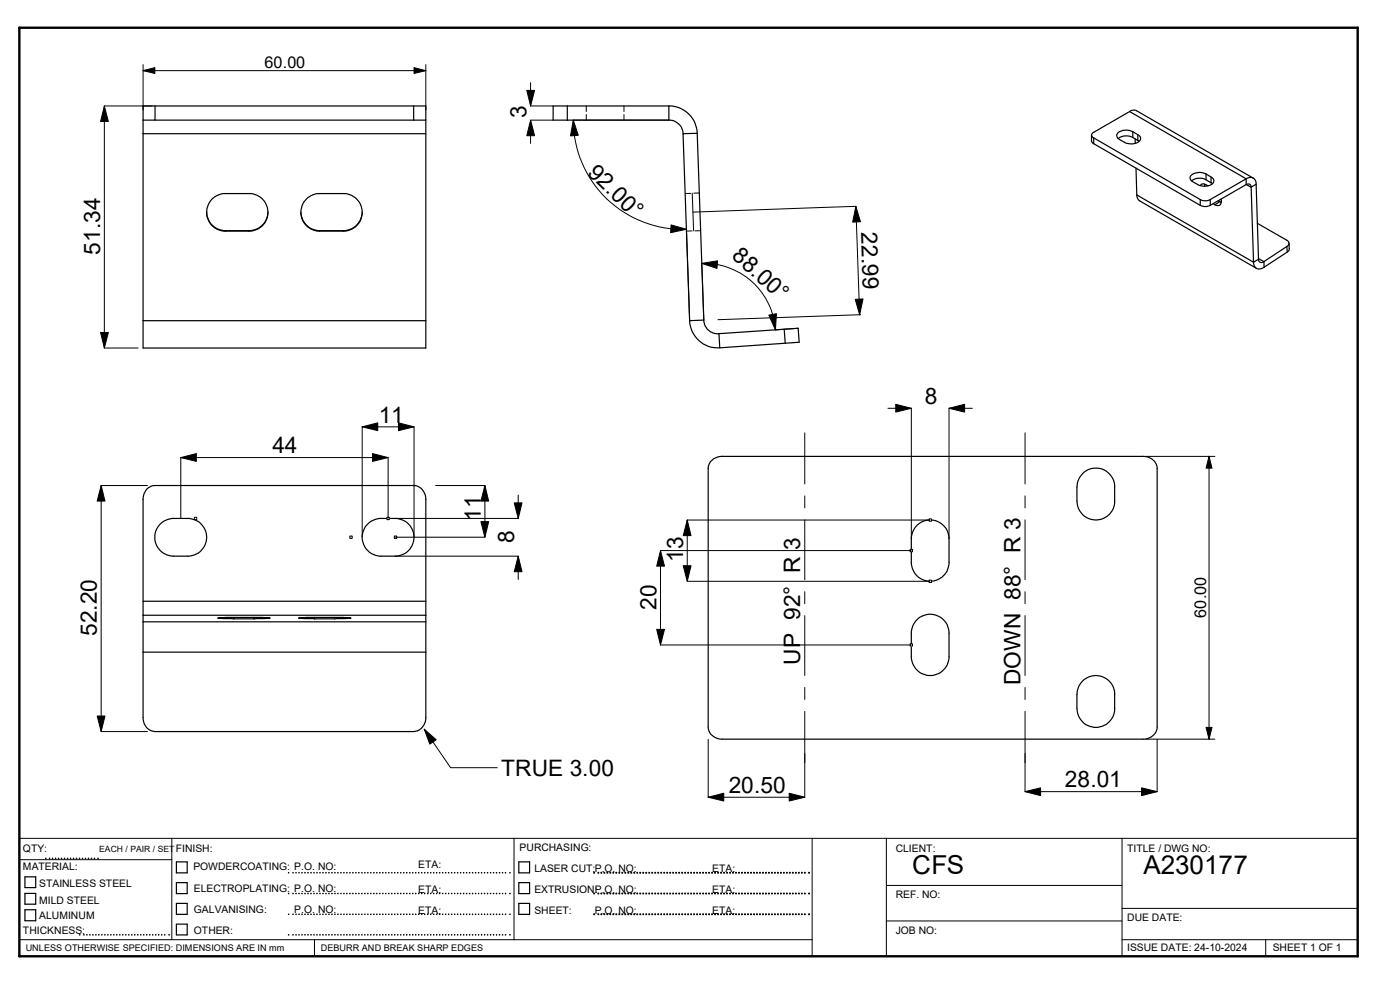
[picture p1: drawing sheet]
<svg xmlns="http://www.w3.org/2000/svg" width="297mm" height="210mm" viewBox="0 0 297 210" stroke-linecap="round" stroke-linejoin="round" font-family="sans-serif">
<g fill="none" stroke="#000" stroke-width=".25">
<path d="M30.4 28.4h59.9M32.9 22.5v3h-2.5M32.9 25.5h54.9M87.8 25.5h2.5v-3h-59.9v51.3h59.9v-5.8M87.8 22.5v3M90.3 25.5v42.5h-59.9M120.4 22.5v3M141.9 22.5a6 6 0 0 1 6 5.8M141.9 22.5h-24.6v3h24.6M141.9 22.5v3M141.9 25.5a2.97 2.97 0 0 1 3 2.9M147.9 28.3l-3 .1 1.4 39.6"/>
<path d="M147.9 28.3l1.4 39.6M231.6 28.7v1.4l.4 .4M232 30.5l22.6 13.1M232 29.3v1.2M232 29.3l22.6 13M237.2 28.1l.2-.1a3.1 3.1 0 0 1 2.9-.1l1.1 .7a.92 .92 0 0 1 .6 1 .92 .92 0 0 1-.9 .8h-.3a3 3 0 0 1-2.3-.2l-1-.6a.88 .88 0 0 1-.3-1.5zM239.6 23.7l-7.6 4.4a.61 .61 0 0 0-.4 .6 .61 .61 0 0 0 .4 .6M239.6 23.7a1.41 1.41 0 0 1 1.5-.2l24.8 14.3M239.6 23.7l24.8 14.2-7.6 4.4a2.33 2.33 0 0 1-2.2 0M240.3 29.2a2.92 2.92 0 0 0-3.1 .2M240.3 29.2l1.1 .6M240.3 27.9v1.3"/>
<path d="M240.8 29.5v.9M241 35.7l.2 5.7M241.4 29.8l.3 .2M241.4 28.6v1.2M252.6 37.3a2.98 2.98 0 0 1 3.3-.4l1 .6a.92 .92 0 0 1 .6 1.1 .92 .92 0 0 1-.9 .7l-.7 .2-1.3-.1-1.5-.8a.85 .85 0 0 1-.5-1.3zM254.6 39.4a.78 .78 0 0 1 1.3-.2l.4 .2M255.6 39.1v.4M255.9 38.1a2.92 2.92 0 0 0-3.1 .3M255.9 38.1l1 .7M255.9 36.9v1.2M256.9 38.8l.3 .1M256.9 37.5v1.3"/>
<path d="M264.4 39.2a.63 .63 0 0 1 .7-.1 .63 .63 0 0 1 .3 .6zM265.4 39.7l.5 15.9 1.1-.6M266.5 39.1l.5 15.9M266.5 39.1l-1.1 .6M266.5 39.1a1.27 1.27 0 0 0-.7-1.3 1.27 1.27 0 0 0-1.4 .1v1.3l-7.6 4.4M43.9 45a4.1 4.1 0 0 0 3.9 4M47.8 48.9h5M47.8 49h5M52.8 48.9v.1M52.8 49a4 4 0 0 0 4.1-4 4 4 0 0 0-4.1-3.9h-5a4 4 0 0 0-3.9 3.9 4 4 0 0 0 3.9 4M56.9 45a4 4 0 0 1-4.1 3.9M63.8 45a4.1 4.1 0 0 0 4 4"/>
<path d="M67.8 48.9h5.1M67.8 49h5.1M72.9 49a4 4 0 0 0 3.9-4 4 4 0 0 0-3.9-3.9h-5.1a4 4 0 0 0-4 3.9 4 4 0 0 0 4 4M72.9 48.9v.1M76.8 45a4 4 0 0 1-3.9 3.9M241.2 41.4l24.7 14.2a1.29 1.29 0 0 0 .8 1.4 1.29 1.29 0 0 0 1.5-.3M241.2 41.4a1.56 1.56 0 0 0 .6 1.2l24.8 14.3M254.6 42.3v1.3M254.6 43.6a2.33 2.33 0 0 0 2.2 0M256.8 42.3v1.3M257.4 43.2l.3 .2M258.4 42.6l.4 .2"/>
<path d="M258.5 42.6l.5 .2M258.8 42.8l.3 .1M258.8 42.8l-1.1 .6M259 42.2a.89 .89 0 0 1-.1 1.2 .89 .89 0 0 1-1.2 0M266.7 47.4l6.3 3.6a.72 .72 0 0 1 .4 .6 .72 .72 0 0 1-.4 .7l-4.9 3.2M267 55a.66 .66 0 0 0 .4 .7 .66 .66 0 0 0 .7-.2M267 54.9l1.1 .6M268.1 55.5l.1 1.2M273 52.3l.1 1.2-4.9 3.2M273.5 51.6v1.4l-.4 .5M146.3 68a6 6 0 0 0 6.4 5.8l13.9-1M149.3 67.9a2.97 2.97 0 0 0 3.2 2.9"/>
<path d="M149.3 67.9l-3 .1M152.5 70.8l.2 3M166.4 69.8l-13.9 1M166.4 69.8l2.9-.2 .2 3-2.9 .2M166.4 69.8l.2 3M150.7 98a3.4 3.4 0 0 1 2.5-1.2h89.3a2.84 2.84 0 0 1 3 2.6v54.8a2.84 2.84 0 0 1-3 2.6h-89.3a2.84 2.84 0 0 1-3-2.6v-55.1zM34 111.2a4.1 4.1 0 0 1 2.8-1.2h3a4 4 0 0 1 4.1 4 4 4 0 0 1-4.1 4h-3a4 4 0 0 1-3.7-2.5 4 4 0 0 1 .9-4.3zM77.7 111.5a4.2 4.2 0 0 1 3.1-1.5h3a4 4 0 0 1 4 4 4 4 0 0 1-4 4h-3a4 4 0 0 1-3.6-2.3 4 4 0 0 1 .5-4.2zM194.5 111.5a4 4 0 0 1 4.4-.9 4 4 0 0 1 2.4 3.7v5a4 4 0 0 1-4 4 4 4 0 0 1-4-4v-5a4.1 4.1 0 0 1 1.2-2.8zM229.7 100.5a4 4 0 0 1 4.3-.9 4 4 0 0 1 2.5 3.7v3a4 4 0 0 1-4 4 4 4 0 0 1-4-4v-3a4.1 4.1 0 0 1 1.2-2.8zM30.4 127.6v-21.6a2.7 2.7 0 0 1 2.5-3h54.9a2.77 2.77 0 0 1 2.5 3v46.2a2.84 2.84 0 0 1-2.5 3h-54.9a2.77 2.77 0 0 1-2.5-3v-21.7M30.4 131.9h59.9"/>
<path d="M30.4 130.5h59.9M30.4 138.3h59.9M49.6 131.3h4.3M49.6 131v.3M53.9 131l3.4 .1-3.4 .2M53.9 131l-7.7 .1 3.4 .2M53.9 131v.3M66.8 131h4.2M66.8 131v.3M66.8 131l-3.5 .1 3.5 .2M71 131l3.5 .1-7.7 .2M71 131v.3"/>
<path d="M90.3 127.6h-59.9v2.9M194.5 131.5a4 4 0 0 1 4.4-.9 4 4 0 0 1 2.4 3.7v5a4 4 0 0 1-4 4 4 4 0 0 1-4-4v-5a4.1 4.1 0 0 1 1.2-2.8zM229.7 144.5a4 4 0 0 1 4.3-.9 4 4 0 0 1 2.5 3.7v3a4 4 0 0 1-4 4 4 4 0 0 1-4-4v-3a4.1 4.1 0 0 1 1.2-2.8zM5.3 186h2.3v2.3h-2.3zM5.3 189.5h2.3v2.3h-2.3zM5.3 193h2.3v2.3h-2.3zM37.4 191.6h2.3v2.4h-2.3zM37.4 187.2h2.3v2.4h-2.3zM37.4 182.8h2.3v2.4h-2.3zM37.4 196h2.3v2.3h-2.3zM110.1 182.8h2.3v2.4h-2.3zM110.1 187.2h2.3v2.4h-2.3z"/>
<path d="M110.1 191.6h2.3v2.4h-2.3z"/>
</g>
<g fill="none" stroke="#000" stroke-width=".21">
<path d="M124.4 22.5v1.2M124.4 24.3v1.2M132.4 22.5v1.2M132.4 24.3v1.2M146.6 41l-1.2 .1M146.8 49h-1.2M146.9 41l.3 8M148.4 40.9l-1.2 .1M148.6 48.9l-1.2 .1M175.2 44l-28.2 1M182.5 66.8l-30.2 1M170.7 91.8v10.9"/>
<path d="M217.5 91.8v10.9M170.7 105.2v2.5M170.7 110.3v12.7M217.5 105.2v2.5M217.5 110.3v12.7M170.7 125.5v2.6M170.7 130.6v12.7M217.5 125.5v2.6M217.5 130.6v12.7M170.7 145.8v2.6M170.7 150.9v10.9M217.5 145.8v2.6"/>
<path d="M217.5 150.9v10.9M4.1 177.8h283.9M36.4 177.8v21.5M109.1 177.8v21.5M172.3 177.8v25.1M188 177.8v25.1M238 177.8v25.1M4.1 182.4h32.3M4.1 199.3h168.2M66.7 199.3v3.6M188 195.4h50M188 187.8h50"/>
<path d="M238 192.7h50M238 199.3h50M268.5 199.3v3.6"/>
</g>
<path d="M4.1 5.9h283.9v197h-283.9z" fill="none" stroke="#000" stroke-width=".51"/>
<g fill="#000" stroke="#000" stroke-width=".21">
<circle cx="9.7" cy="182.1" r=".06"/>
<circle cx="10.5" cy="182.1" r=".06"/>
<circle cx="11.2" cy="182.1" r=".06"/>
<circle cx="11.8" cy="182.1" r=".06"/>
<circle cx="12.4" cy="182.1" r=".06"/>
<circle cx="13.1" cy="182.1" r=".06"/>
<circle cx="13.7" cy="182.1" r=".06"/>
<circle cx="14.3" cy="182.1" r=".06"/>
<circle cx="15" cy="182.1" r=".06"/>
<circle cx="15.6" cy="182.1" r=".06"/>
<circle cx="16.2" cy="182.1" r=".06"/>
<circle cx="16.9" cy="182.1" r=".06"/>
<circle cx="16.9" cy="198.3" r=".06"/>
<circle cx="17.5" cy="182.1" r=".06"/>
<circle cx="17.8" cy="198.3" r=".06"/>
<circle cx="18.1" cy="182.1" r=".06"/>
<circle cx="18.4" cy="198.3" r=".06"/>
<circle cx="18.8" cy="182.1" r=".06"/>
<circle cx="19.1" cy="198.3" r=".06"/>
<circle cx="19.4" cy="182.1" r=".06"/>
<circle cx="19.7" cy="198.3" r=".06"/>
<circle cx="20" cy="182.1" r=".06"/>
<circle cx="20.3" cy="198.3" r=".06"/>
<circle cx="20.8" cy="182.1" r=".06"/>
<circle cx="21" cy="198.3" r=".06"/>
<circle cx="21.6" cy="198.3" r=".06"/>
<circle cx="22.2" cy="198.3" r=".06"/>
<circle cx="22.9" cy="198.3" r=".06"/>
<circle cx="23.5" cy="198.3" r=".06"/>
<circle cx="24.2" cy="198.3" r=".06"/>
<circle cx="24.8" cy="198.3" r=".06"/>
<circle cx="25.4" cy="198.3" r=".06"/>
<circle cx="26.1" cy="198.3" r=".06"/>
<circle cx="26.7" cy="198.3" r=".06"/>
<circle cx="27.3" cy="198.3" r=".06"/>
<circle cx="28" cy="198.3" r=".06"/>
<circle cx="28.6" cy="198.3" r=".06"/>
<circle cx="29.2" cy="198.3" r=".06"/>
<circle cx="29.9" cy="198.3" r=".06"/>
<circle cx="30.5" cy="198.3" r=".06"/>
<circle cx="31.1" cy="198.3" r=".06"/>
<circle cx="31.8" cy="198.3" r=".06"/>
<circle cx="32.4" cy="198.3" r=".06"/>
<circle cx="33" cy="198.3" r=".06"/>
<circle cx="33.7" cy="198.3" r=".06"/>
<circle cx="34.3" cy="198.3" r=".06"/>
<circle cx="34.9" cy="198.3" r=".06"/>
<circle cx="35.9" cy="198.3" r=".06"/>
<circle cx="61.2" cy="189.5" r=".06"/>
<circle cx="61.2" cy="198.3" r=".06"/>
<circle cx="61.2" cy="194" r=".06"/>
<circle cx="61.2" cy="185.1" r=".06"/>
<circle cx="62.2" cy="185.1" r=".06"/>
<circle cx="62.2" cy="198.3" r=".06"/>
<circle cx="62.2" cy="194" r=".06"/>
<circle cx="62.2" cy="189.5" r=".06"/>
<circle cx="62.8" cy="198.3" r=".06"/>
<circle cx="62.8" cy="194" r=".06"/>
<circle cx="62.8" cy="189.5" r=".06"/>
<circle cx="62.8" cy="185.1" r=".06"/>
<circle cx="63.4" cy="194" r=".06"/>
<circle cx="63.4" cy="189.5" r=".06"/>
<circle cx="63.4" cy="185.1" r=".06"/>
<circle cx="63.4" cy="198.3" r=".06"/>
<circle cx="64.1" cy="194" r=".06"/>
<circle cx="64.1" cy="185.1" r=".06"/>
<circle cx="64.1" cy="189.5" r=".06"/>
<circle cx="64.1" cy="198.3" r=".06"/>
<circle cx="64.7" cy="198.3" r=".06"/>
<circle cx="64.7" cy="194" r=".06"/>
<circle cx="64.7" cy="189.5" r=".06"/>
<circle cx="64.7" cy="185.1" r=".06"/>
<circle cx="65.3" cy="189.5" r=".06"/>
<circle cx="65.3" cy="198.3" r=".06"/>
<circle cx="65.3" cy="194" r=".06"/>
<circle cx="65.3" cy="185.1" r=".06"/>
<circle cx="66" cy="189.5" r=".06"/>
<circle cx="66" cy="198.3" r=".06"/>
<circle cx="66" cy="194" r=".06"/>
<circle cx="66" cy="185.1" r=".06"/>
<circle cx="66.6" cy="194" r=".06"/>
<circle cx="66.6" cy="185.1" r=".06"/>
<circle cx="66.6" cy="189.5" r=".06"/>
<circle cx="66.6" cy="198.3" r=".06"/>
<circle cx="67.2" cy="194" r=".06"/>
<circle cx="67.2" cy="198.3" r=".06"/>
<circle cx="67.2" cy="185.1" r=".06"/>
<circle cx="67.2" cy="189.5" r=".06"/>
<circle cx="67.9" cy="189.5" r=".06"/>
<circle cx="67.9" cy="194" r=".06"/>
<circle cx="67.9" cy="185.1" r=".06"/>
<circle cx="67.9" cy="198.3" r=".06"/>
<circle cx="68.5" cy="198.3" r=".06"/>
<circle cx="68.5" cy="194" r=".06"/>
<circle cx="68.5" cy="185.1" r=".06"/>
<circle cx="68.5" cy="189.5" r=".06"/>
<circle cx="69.2" cy="198.3" r=".06"/>
<circle cx="69.2" cy="194" r=".06"/>
<circle cx="69.2" cy="189.5" r=".06"/>
<circle cx="69.2" cy="185.1" r=".06"/>
<circle cx="69.8" cy="194" r=".06"/>
<circle cx="69.8" cy="185.1" r=".06"/>
<circle cx="69.8" cy="189.5" r=".06"/>
<circle cx="69.8" cy="198.3" r=".06"/>
<circle cx="70.4" cy="194" r=".06"/>
<circle cx="70.4" cy="189.5" r=".06"/>
<circle cx="70.4" cy="185.1" r=".06"/>
<circle cx="70.4" cy="198.3" r=".06"/>
<circle cx="71.1" cy="189.5" r=".06"/>
<circle cx="71.1" cy="194" r=".06"/>
<circle cx="71.1" cy="185.1" r=".06"/>
<circle cx="71.1" cy="198.3" r=".06"/>
<circle cx="71.7" cy="194" r=".06"/>
<circle cx="71.7" cy="185.1" r=".06"/>
<circle cx="71.7" cy="189.5" r=".06"/>
<circle cx="71.7" cy="198.3" r=".06"/>
<circle cx="72.3" cy="189.5" r=".06"/>
<circle cx="72.3" cy="198.3" r=".06"/>
<circle cx="72.3" cy="194" r=".06"/>
<circle cx="72.3" cy="185.1" r=".06"/>
<circle cx="73" cy="198.3" r=".06"/>
<circle cx="73" cy="194" r=".06"/>
<circle cx="73" cy="185.1" r=".06"/>
<circle cx="73" cy="189.5" r=".06"/>
<circle cx="73.6" cy="198.3" r=".06"/>
<circle cx="73.6" cy="189.5" r=".06"/>
<circle cx="73.6" cy="194" r=".06"/>
<circle cx="73.6" cy="185.1" r=".06"/>
<circle cx="74.2" cy="198.3" r=".06"/>
<circle cx="74.2" cy="194" r=".06"/>
<circle cx="74.2" cy="185.1" r=".06"/>
<circle cx="74.2" cy="189.5" r=".06"/>
<circle cx="74.9" cy="189.5" r=".06"/>
<circle cx="74.9" cy="198.3" r=".06"/>
<circle cx="74.9" cy="194" r=".06"/>
<circle cx="74.9" cy="185.1" r=".06"/>
<circle cx="75.5" cy="198.3" r=".06"/>
<circle cx="75.5" cy="194" r=".06"/>
<circle cx="75.5" cy="185.1" r=".06"/>
<circle cx="75.5" cy="189.5" r=".06"/>
<circle cx="76.1" cy="189.5" r=".06"/>
<circle cx="76.1" cy="194" r=".06"/>
<circle cx="76.1" cy="198.3" r=".06"/>
<circle cx="76.1" cy="185.1" r=".06"/>
<circle cx="76.8" cy="194" r=".06"/>
<circle cx="76.8" cy="198.3" r=".06"/>
<circle cx="76.8" cy="185.1" r=".06"/>
<circle cx="76.8" cy="189.5" r=".06"/>
<circle cx="77.4" cy="194" r=".06"/>
<circle cx="77.4" cy="185.1" r=".06"/>
<circle cx="77.4" cy="189.5" r=".06"/>
<circle cx="77.4" cy="198.3" r=".06"/>
<circle cx="78" cy="194" r=".06"/>
<circle cx="78" cy="198.3" r=".06"/>
<circle cx="78" cy="189.5" r=".06"/>
<circle cx="78" cy="185.1" r=".06"/>
<circle cx="78.7" cy="194" r=".06"/>
<circle cx="78.7" cy="198.3" r=".06"/>
<circle cx="78.7" cy="185.1" r=".06"/>
<circle cx="78.7" cy="189.5" r=".06"/>
<circle cx="79.3" cy="185.1" r=".06"/>
<circle cx="79.3" cy="194" r=".06"/>
<circle cx="79.3" cy="189.5" r=".06"/>
<circle cx="79.3" cy="198.3" r=".06"/>
<circle cx="79.9" cy="198.3" r=".06"/>
<circle cx="79.9" cy="194" r=".06"/>
<circle cx="79.9" cy="185.1" r=".06"/>
<circle cx="79.9" cy="189.5" r=".06"/>
<circle cx="80.6" cy="198.3" r=".06"/>
<circle cx="80.6" cy="194" r=".06"/>
<circle cx="80.6" cy="189.5" r=".06"/>
<circle cx="80.6" cy="185.1" r=".06"/>
<circle cx="81.2" cy="198.3" r=".06"/>
<circle cx="81.2" cy="194" r=".06"/>
<circle cx="81.2" cy="185.1" r=".06"/>
<circle cx="81.2" cy="189.5" r=".06"/>
<circle cx="81.9" cy="189.5" r=".06"/>
<circle cx="81.9" cy="198.3" r=".06"/>
<circle cx="81.9" cy="194" r=".06"/>
<circle cx="81.9" cy="185.1" r=".06"/>
<circle cx="82.5" cy="194" r=".06"/>
<circle cx="82.5" cy="189.5" r=".06"/>
<circle cx="82.5" cy="198.3" r=".06"/>
<circle cx="82.5" cy="185.1" r=".06"/>
<circle cx="83.1" cy="194" r=".06"/>
<circle cx="83.1" cy="185.1" r=".06"/>
<circle cx="83.1" cy="189.5" r=".06"/>
<circle cx="83.1" cy="198.3" r=".06"/>
<circle cx="83.8" cy="194" r=".06"/>
<circle cx="83.8" cy="189.5" r=".06"/>
<circle cx="83.8" cy="198.3" r=".06"/>
<circle cx="83.8" cy="185.1" r=".06"/>
<circle cx="84.4" cy="194" r=".06"/>
<circle cx="84.4" cy="189.5" r=".06"/>
<circle cx="84.4" cy="198.3" r=".06"/>
<circle cx="84.4" cy="185.1" r=".06"/>
<circle cx="85" cy="189.5" r=".06"/>
<circle cx="85" cy="198.3" r=".06"/>
<circle cx="85" cy="194" r=".06"/>
<circle cx="85" cy="185.1" r=".06"/>
<circle cx="85.7" cy="194" r=".06"/>
<circle cx="85.7" cy="198.3" r=".06"/>
<circle cx="85.7" cy="185.1" r=".06"/>
<circle cx="85.7" cy="189.5" r=".06"/>
<circle cx="86.3" cy="198.3" r=".06"/>
<circle cx="86.3" cy="194" r=".06"/>
<circle cx="86.3" cy="185.1" r=".06"/>
<circle cx="86.3" cy="189.5" r=".06"/>
<circle cx="86.9" cy="189.5" r=".06"/>
<circle cx="86.9" cy="198.3" r=".06"/>
<circle cx="86.9" cy="194" r=".06"/>
<circle cx="86.9" cy="185.1" r=".06"/>
<circle cx="87.6" cy="198.3" r=".06"/>
<circle cx="87.6" cy="194" r=".06"/>
<circle cx="87.6" cy="185.1" r=".06"/>
<circle cx="87.6" cy="189.5" r=".06"/>
<circle cx="88.2" cy="194" r=".06"/>
<circle cx="88.2" cy="185.1" r=".06"/>
<circle cx="88.2" cy="189.5" r=".06"/>
<circle cx="88.2" cy="198.3" r=".06"/>
<circle cx="88.8" cy="194" r=".06"/>
<circle cx="88.8" cy="189.5" r=".06"/>
<circle cx="88.8" cy="198.3" r=".06"/>
<circle cx="88.8" cy="185.1" r=".06"/>
<circle cx="89.5" cy="189.5" r=".06"/>
<circle cx="89.5" cy="198.3" r=".06"/>
<circle cx="89.5" cy="194" r=".06"/>
<circle cx="89.5" cy="185.1" r=".06"/>
<circle cx="90.1" cy="198.3" r=".06"/>
<circle cx="90.1" cy="194" r=".06"/>
<circle cx="90.1" cy="185.1" r=".06"/>
<circle cx="90.1" cy="189.5" r=".06"/>
<circle cx="90.7" cy="194" r=".06"/>
<circle cx="90.7" cy="198.3" r=".06"/>
<circle cx="90.7" cy="185.1" r=".06"/>
<circle cx="90.7" cy="189.5" r=".06"/>
<circle cx="91.4" cy="198.3" r=".06"/>
<circle cx="91.4" cy="194" r=".06"/>
<circle cx="91.4" cy="189.5" r=".06"/>
<circle cx="91.4" cy="185.1" r=".06"/>
<circle cx="92" cy="185.1" r=".06"/>
<circle cx="92" cy="198.3" r=".06"/>
<circle cx="92" cy="194" r=".06"/>
<circle cx="92" cy="189.5" r=".06"/>
<circle cx="92.6" cy="198.3" r=".06"/>
<circle cx="92.6" cy="194" r=".06"/>
<circle cx="92.6" cy="189.5" r=".06"/>
<circle cx="92.6" cy="185.1" r=".06"/>
<circle cx="93.3" cy="185.1" r=".06"/>
<circle cx="93.3" cy="198.3" r=".06"/>
<circle cx="93.3" cy="194" r=".06"/>
<circle cx="93.3" cy="189.5" r=".06"/>
<circle cx="93.9" cy="194" r=".06"/>
<circle cx="93.9" cy="185.1" r=".06"/>
<circle cx="93.9" cy="189.5" r=".06"/>
<circle cx="93.9" cy="198.3" r=".06"/>
<circle cx="94.6" cy="198.3" r=".06"/>
<circle cx="94.6" cy="189.5" r=".06"/>
<circle cx="94.6" cy="194" r=".06"/>
<circle cx="94.6" cy="185.1" r=".06"/>
<circle cx="95.2" cy="194" r=".06"/>
<circle cx="95.2" cy="189.5" r=".06"/>
<circle cx="95.2" cy="198.3" r=".06"/>
<circle cx="95.2" cy="185.1" r=".06"/>
<circle cx="95.8" cy="198.3" r=".06"/>
<circle cx="95.8" cy="194" r=".06"/>
<circle cx="95.8" cy="189.5" r=".06"/>
<circle cx="95.8" cy="185.1" r=".06"/>
<circle cx="96.5" cy="194" r=".06"/>
<circle cx="96.5" cy="189.5" r=".06"/>
<circle cx="96.5" cy="198.3" r=".06"/>
<circle cx="96.5" cy="185.1" r=".06"/>
<circle cx="97.1" cy="194" r=".06"/>
<circle cx="97.1" cy="198.3" r=".06"/>
<circle cx="97.1" cy="189.5" r=".06"/>
<circle cx="97.1" cy="185.1" r=".06"/>
<circle cx="97.7" cy="198.3" r=".06"/>
<circle cx="97.7" cy="194" r=".06"/>
<circle cx="97.7" cy="185.1" r=".06"/>
<circle cx="97.7" cy="189.5" r=".06"/>
<circle cx="98.4" cy="194" r=".06"/>
<circle cx="98.4" cy="198.3" r=".06"/>
<circle cx="98.4" cy="189.5" r=".06"/>
<circle cx="98.4" cy="185.1" r=".06"/>
<circle cx="99" cy="194" r=".06"/>
<circle cx="99" cy="185.1" r=".06"/>
<circle cx="99" cy="189.5" r=".06"/>
<circle cx="99" cy="198.3" r=".06"/>
<circle cx="99.6" cy="198.3" r=".06"/>
<circle cx="99.6" cy="185.1" r=".06"/>
<circle cx="99.6" cy="189.5" r=".06"/>
<circle cx="99.6" cy="194" r=".06"/>
<circle cx="100.3" cy="194" r=".06"/>
<circle cx="100.3" cy="185.1" r=".06"/>
<circle cx="100.3" cy="189.5" r=".06"/>
<circle cx="100.3" cy="198.3" r=".06"/>
<circle cx="100.9" cy="194" r=".06"/>
<circle cx="100.9" cy="185.1" r=".06"/>
<circle cx="100.9" cy="189.5" r=".06"/>
<circle cx="100.9" cy="198.3" r=".06"/>
<circle cx="101.5" cy="198.3" r=".06"/>
<circle cx="101.5" cy="194" r=".06"/>
<circle cx="101.5" cy="189.5" r=".06"/>
<circle cx="101.5" cy="185.1" r=".06"/>
<circle cx="102.2" cy="198.3" r=".06"/>
<circle cx="102.2" cy="189.5" r=".06"/>
<circle cx="102.2" cy="194" r=".06"/>
<circle cx="102.2" cy="185.1" r=".06"/>
<circle cx="102.8" cy="194" r=".06"/>
<circle cx="102.8" cy="185.1" r=".06"/>
<circle cx="102.8" cy="189.5" r=".06"/>
<circle cx="102.8" cy="198.3" r=".06"/>
<circle cx="103.4" cy="198.3" r=".06"/>
<circle cx="103.4" cy="194" r=".06"/>
<circle cx="103.4" cy="185.1" r=".06"/>
<circle cx="103.4" cy="189.5" r=".06"/>
<circle cx="104.1" cy="198.3" r=".06"/>
<circle cx="104.1" cy="194" r=".06"/>
<circle cx="104.1" cy="189.5" r=".06"/>
<circle cx="104.1" cy="185.1" r=".06"/>
<circle cx="104.7" cy="189.5" r=".06"/>
<circle cx="104.7" cy="194" r=".06"/>
<circle cx="104.7" cy="198.3" r=".06"/>
<circle cx="104.7" cy="185.1" r=".06"/>
<circle cx="105.3" cy="194" r=".06"/>
<circle cx="105.3" cy="185.1" r=".06"/>
<circle cx="105.3" cy="189.5" r=".06"/>
<circle cx="105.3" cy="198.3" r=".06"/>
<circle cx="106" cy="198.3" r=".06"/>
<circle cx="106" cy="194" r=".06"/>
<circle cx="106" cy="189.5" r=".06"/>
<circle cx="106" cy="185.1" r=".06"/>
<circle cx="106.6" cy="198.3" r=".06"/>
<circle cx="106.6" cy="185.1" r=".06"/>
<circle cx="106.6" cy="194" r=".06"/>
<circle cx="106.6" cy="189.5" r=".06"/>
<circle cx="107.3" cy="198.3" r=".06"/>
<circle cx="107.3" cy="194" r=".06"/>
<circle cx="107.3" cy="189.5" r=".06"/>
<circle cx="107.3" cy="185.1" r=".06"/>
<circle cx="108.2" cy="194" r=".06"/>
<circle cx="108.2" cy="189.5" r=".06"/>
<circle cx="108.2" cy="198.3" r=".06"/>
<circle cx="108.2" cy="185.1" r=".06"/>
<circle cx="126" cy="194" r=".11"/>
<circle cx="126" cy="185.1" r=".11"/>
<circle cx="126" cy="189.5" r=".11"/>
<circle cx="126.9" cy="194" r=".11"/>
<circle cx="126.9" cy="185.1" r=".11"/>
<circle cx="126.9" cy="189.5" r=".11"/>
<circle cx="127.6" cy="189.5" r=".11"/>
<circle cx="127.6" cy="194" r=".11"/>
<circle cx="127.6" cy="185.1" r=".11"/>
<circle cx="128.2" cy="194" r=".11"/>
<circle cx="128.2" cy="185.1" r=".11"/>
<circle cx="128.2" cy="189.5" r=".11"/>
<circle cx="128.8" cy="185.1" r=".11"/>
<circle cx="128.8" cy="189.5" r=".11"/>
<circle cx="128.8" cy="194" r=".11"/>
<circle cx="129.5" cy="185.1" r=".11"/>
<circle cx="129.5" cy="194" r=".11"/>
<circle cx="129.5" cy="189.5" r=".11"/>
<circle cx="130.1" cy="185.1" r=".11"/>
<circle cx="130.1" cy="194" r=".11"/>
<circle cx="130.1" cy="189.5" r=".11"/>
<circle cx="130.7" cy="194" r=".11"/>
<circle cx="130.7" cy="189.5" r=".11"/>
<circle cx="130.7" cy="185.1" r=".11"/>
<circle cx="131.4" cy="194" r=".11"/>
<circle cx="131.4" cy="185.1" r=".11"/>
<circle cx="131.4" cy="189.5" r=".11"/>
<circle cx="132" cy="194" r=".11"/>
<circle cx="132" cy="185.1" r=".11"/>
<circle cx="132" cy="189.5" r=".11"/>
<circle cx="132.7" cy="185.1" r=".11"/>
<circle cx="132.7" cy="189.5" r=".11"/>
<circle cx="132.7" cy="194" r=".11"/>
<circle cx="133.3" cy="185.1" r=".11"/>
<circle cx="133.3" cy="194" r=".11"/>
<circle cx="133.3" cy="189.5" r=".11"/>
<circle cx="133.9" cy="189.5" r=".11"/>
<circle cx="133.9" cy="194" r=".11"/>
<circle cx="133.9" cy="185.1" r=".11"/>
<circle cx="134.6" cy="194" r=".11"/>
<circle cx="134.6" cy="185.1" r=".11"/>
<circle cx="134.6" cy="189.5" r=".11"/>
<circle cx="135.2" cy="189.5" r=".11"/>
<circle cx="135.2" cy="194" r=".11"/>
<circle cx="135.2" cy="185.1" r=".11"/>
<circle cx="135.8" cy="189.5" r=".11"/>
<circle cx="135.8" cy="194" r=".11"/>
<circle cx="135.8" cy="185.1" r=".11"/>
<circle cx="136.5" cy="185.1" r=".11"/>
<circle cx="136.5" cy="194" r=".11"/>
<circle cx="136.5" cy="189.5" r=".11"/>
<circle cx="137.1" cy="185.1" r=".11"/>
<circle cx="137.1" cy="189.5" r=".11"/>
<circle cx="137.1" cy="194" r=".11"/>
<circle cx="137.7" cy="185.1" r=".11"/>
<circle cx="137.7" cy="189.5" r=".11"/>
<circle cx="137.7" cy="194" r=".11"/>
<circle cx="138.4" cy="194" r=".11"/>
<circle cx="138.4" cy="189.5" r=".11"/>
<circle cx="138.4" cy="185.1" r=".11"/>
<circle cx="139" cy="194" r=".11"/>
<circle cx="139" cy="185.1" r=".11"/>
<circle cx="139" cy="189.5" r=".11"/>
<circle cx="139.6" cy="194" r=".11"/>
<circle cx="139.6" cy="185.1" r=".11"/>
<circle cx="139.6" cy="189.5" r=".11"/>
<circle cx="140.3" cy="185.1" r=".11"/>
<circle cx="140.3" cy="189.5" r=".11"/>
<circle cx="140.3" cy="194" r=".11"/>
<circle cx="140.9" cy="185.1" r=".11"/>
<circle cx="140.9" cy="194" r=".11"/>
<circle cx="140.9" cy="189.5" r=".11"/>
<circle cx="141.5" cy="194" r=".11"/>
<circle cx="141.5" cy="185.1" r=".11"/>
<circle cx="141.5" cy="189.5" r=".11"/>
<circle cx="142.2" cy="185.1" r=".11"/>
<circle cx="142.2" cy="189.5" r=".11"/>
<circle cx="142.2" cy="194" r=".11"/>
<circle cx="142.8" cy="185.1" r=".11"/>
<circle cx="142.8" cy="194" r=".11"/>
<circle cx="142.8" cy="189.5" r=".11"/>
<circle cx="143.4" cy="189.5" r=".11"/>
<circle cx="143.4" cy="185.1" r=".11"/>
<circle cx="143.4" cy="194" r=".11"/>
<circle cx="144.1" cy="185.1" r=".11"/>
<circle cx="144.1" cy="189.5" r=".11"/>
<circle cx="144.1" cy="194" r=".11"/>
<circle cx="144.7" cy="185.1" r=".11"/>
<circle cx="144.7" cy="194" r=".11"/>
<circle cx="144.7" cy="189.5" r=".11"/>
<circle cx="145.4" cy="189.5" r=".11"/>
<circle cx="145.4" cy="194" r=".11"/>
<circle cx="145.4" cy="185.1" r=".11"/>
<circle cx="146" cy="194" r=".11"/>
<circle cx="146" cy="185.1" r=".11"/>
<circle cx="146" cy="189.5" r=".11"/>
<circle cx="146.6" cy="194" r=".11"/>
<circle cx="146.6" cy="185.1" r=".11"/>
<circle cx="146.6" cy="189.5" r=".11"/>
<circle cx="147.3" cy="185.1" r=".11"/>
<circle cx="147.3" cy="194" r=".11"/>
<circle cx="147.3" cy="189.5" r=".11"/>
<circle cx="147.9" cy="194" r=".11"/>
<circle cx="147.9" cy="185.1" r=".11"/>
<circle cx="147.9" cy="189.5" r=".11"/>
<circle cx="148.5" cy="185.1" r=".11"/>
<circle cx="148.5" cy="189.5" r=".11"/>
<circle cx="148.5" cy="194" r=".11"/>
<circle cx="149.2" cy="189.5" r=".11"/>
<circle cx="149.2" cy="194" r=".11"/>
<circle cx="149.2" cy="185.1" r=".11"/>
<circle cx="149.8" cy="194" r=".11"/>
<circle cx="149.8" cy="189.5" r=".11"/>
<circle cx="149.8" cy="185.1" r=".11"/>
<circle cx="150.4" cy="194" r=".11"/>
<circle cx="150.4" cy="185.1" r=".11"/>
<circle cx="150.4" cy="189.5" r=".11"/>
<circle cx="151.1" cy="194" r=".11"/>
<circle cx="151.1" cy="185.1" r=".11"/>
<circle cx="151.1" cy="189.5" r=".11"/>
<circle cx="151.7" cy="194" r=".11"/>
<circle cx="151.7" cy="185.1" r=".11"/>
<circle cx="151.7" cy="189.5" r=".11"/>
<circle cx="152.3" cy="194" r=".11"/>
<circle cx="152.3" cy="185.1" r=".11"/>
<circle cx="152.3" cy="189.5" r=".11"/>
<circle cx="153" cy="185.1" r=".11"/>
<circle cx="153" cy="189.5" r=".11"/>
<circle cx="153" cy="194" r=".11"/>
<circle cx="153.6" cy="185.1" r=".11"/>
<circle cx="153.6" cy="189.5" r=".11"/>
<circle cx="153.6" cy="194" r=".11"/>
<circle cx="154.2" cy="185.1" r=".11"/>
<circle cx="154.2" cy="194" r=".11"/>
<circle cx="154.2" cy="189.5" r=".11"/>
<circle cx="154.9" cy="185.1" r=".11"/>
<circle cx="154.9" cy="194" r=".11"/>
<circle cx="154.9" cy="189.5" r=".11"/>
<circle cx="155.5" cy="194" r=".11"/>
<circle cx="155.5" cy="185.1" r=".11"/>
<circle cx="155.5" cy="189.5" r=".11"/>
<circle cx="156.1" cy="194" r=".11"/>
<circle cx="156.1" cy="185.1" r=".11"/>
<circle cx="156.1" cy="189.5" r=".11"/>
<circle cx="156.8" cy="194" r=".11"/>
<circle cx="156.8" cy="185.1" r=".11"/>
<circle cx="156.8" cy="189.5" r=".11"/>
<circle cx="157.4" cy="194" r=".11"/>
<circle cx="157.4" cy="185.1" r=".11"/>
<circle cx="157.4" cy="189.5" r=".11"/>
<circle cx="158.1" cy="194" r=".11"/>
<circle cx="158.1" cy="189.5" r=".11"/>
<circle cx="158.1" cy="185.1" r=".11"/>
<circle cx="158.7" cy="189.5" r=".11"/>
<circle cx="158.7" cy="194" r=".11"/>
<circle cx="158.7" cy="185.1" r=".11"/>
<circle cx="159.3" cy="194" r=".11"/>
<circle cx="159.3" cy="189.5" r=".11"/>
<circle cx="159.3" cy="185.1" r=".11"/>
<circle cx="160" cy="185.1" r=".11"/>
<circle cx="160" cy="194" r=".11"/>
<circle cx="160" cy="189.5" r=".11"/>
<circle cx="160.6" cy="194" r=".11"/>
<circle cx="160.6" cy="189.5" r=".11"/>
<circle cx="160.6" cy="185.1" r=".11"/>
<circle cx="161.2" cy="194" r=".11"/>
<circle cx="161.2" cy="189.5" r=".11"/>
<circle cx="161.2" cy="185.1" r=".11"/>
<circle cx="161.9" cy="185.1" r=".11"/>
<circle cx="161.9" cy="194" r=".11"/>
<circle cx="161.9" cy="189.5" r=".11"/>
<circle cx="162.5" cy="189.5" r=".11"/>
<circle cx="162.5" cy="185.1" r=".11"/>
<circle cx="162.5" cy="194" r=".11"/>
<circle cx="163.1" cy="185.1" r=".11"/>
<circle cx="163.1" cy="194" r=".11"/>
<circle cx="163.1" cy="189.5" r=".11"/>
<circle cx="163.8" cy="194" r=".11"/>
<circle cx="163.8" cy="185.1" r=".11"/>
<circle cx="163.8" cy="189.5" r=".11"/>
<circle cx="164.4" cy="194" r=".11"/>
<circle cx="164.4" cy="185.1" r=".11"/>
<circle cx="164.4" cy="189.5" r=".11"/>
<circle cx="165" cy="194" r=".11"/>
<circle cx="165" cy="185.1" r=".11"/>
<circle cx="165" cy="189.5" r=".11"/>
<circle cx="165.7" cy="194" r=".11"/>
<circle cx="165.7" cy="189.5" r=".11"/>
<circle cx="165.7" cy="185.1" r=".11"/>
<circle cx="166.3" cy="185.1" r=".11"/>
<circle cx="166.3" cy="194" r=".11"/>
<circle cx="166.3" cy="189.5" r=".11"/>
<circle cx="166.9" cy="189.5" r=".11"/>
<circle cx="166.9" cy="194" r=".11"/>
<circle cx="166.9" cy="185.1" r=".11"/>
<circle cx="167.6" cy="189.5" r=".11"/>
<circle cx="167.6" cy="194" r=".11"/>
<circle cx="167.6" cy="185.1" r=".11"/>
<circle cx="168.2" cy="194" r=".11"/>
<circle cx="168.2" cy="185.1" r=".11"/>
<circle cx="168.2" cy="189.5" r=".11"/>
<circle cx="168.8" cy="194" r=".11"/>
<circle cx="168.8" cy="189.5" r=".11"/>
<circle cx="168.8" cy="185.1" r=".11"/>
<circle cx="169.5" cy="189.5" r=".11"/>
<circle cx="169.5" cy="185.1" r=".11"/>
<circle cx="169.5" cy="194" r=".11"/>
<circle cx="170.1" cy="189.5" r=".11"/>
<circle cx="170.1" cy="194" r=".11"/>
<circle cx="170.1" cy="185.1" r=".11"/>
<circle cx="170.8" cy="189.5" r=".11"/>
<circle cx="170.8" cy="185.1" r=".11"/>
<circle cx="170.8" cy="194" r=".11"/>
<circle cx="171.6" cy="194" r=".11"/>
<circle cx="171.6" cy="185.1" r=".11"/>
<circle cx="171.6" cy="189.5" r=".11"/>
</g>
<path d="M83.7 113.7h.5v.5h-.5z" fill="#fff"/>
<path d="M83.7 113.7h.5v.5h-.5z" fill="none" stroke="#000" stroke-width=".21"/>
<path d="M41.3 109.8h.4v.4h-.4z" fill="#fff"/>
<path d="M41.2 109.7h.5v.5h-.5z" fill="none" stroke="#000" stroke-width=".21"/>
<path d="M74.3 113.7h.4v.5h-.4z" fill="#fff"/>
<path d="M74.2 113.7h.5v.5h-.5z" fill="none" stroke="#000" stroke-width=".21"/>
<path d="M193.1 136.6h.5v.5h-.5z" fill="#fff"/>
<path d="M193.1 136.6h.5v.5h-.5z" fill="none" stroke="#000" stroke-width=".21"/>
<path d="M193.1 116.6h.5v.5h-.5z" fill="#fff"/>
<path d="M193.1 116.5h.5v.6h-.5z" fill="none" stroke="#000" stroke-width=".21"/>
<path d="M197.1 123.1h.5v.5h-.5z" fill="#fff"/>
<path d="M197.1 123.1h.5v.5h-.5z" fill="none" stroke="#000" stroke-width=".21"/>
<path d="M197.1 110.1h.5v.5h-.5z" fill="#fff"/>
<path d="M197.1 110.1h.5v.5h-.5z" fill="none" stroke="#000" stroke-width=".21"/>
<path d="M82.1 109.8h.5v.4h-.5z" fill="#fff"/>
<g fill="none" stroke="#000" stroke-width=".21">
<path d="M30.4 13.7v9.6M30.4 15h59.9M90.3 13.7v9.6M112.6 17.5v5h4.7M32.3 22.5h-10.2v51.3h7.2M117.3 25.5h-4.7v4.9M141.9 25.5h-20.3a23.1 23.1 0 0 0 24 23.1l.7 19.3M175.3 44l6.3-.2 .8 23h.1M149.3 67.9l-.4-12a15.1 15.1 0 0 1 15.6 14.1l4.8-.4M188.4 86.6h4.9v27.7M206.3 86.6h-5v27.7M243.1 96.8h14.6"/>
<path d="M256.5 96.8v60M31.3 103h-9.8v52.2h9.8M38.4 109.9v-12.8h43.9v12.8M76.8 113.9v-23.3h11v23.3M82.1 109.7h.5v.5h-.5zM83.9 118h26v4.9M92.4 103h10.5v11h-19M109.9 105v5h-26M193.3 116.8h-53.2v20h53.2M197.3 110.3h-51.5v13h51.5M90 154.7l5.6 8.2h9.9M150.2 156.8v12.3h20.5v-9.2"/>
<path d="M243.1 156.8h14.6M245.5 156.8v11.1h-28v-8"/>
</g>
<g fill="#000" stroke="#000" stroke-width=".21">
<path d="M30.4 15l2.5-.6v1.2zM87.8 14.4l2.5 .6-2.5 .6zM22.1 22.5l.9 3.3h-1.7zM112.6 25.5l.8 3.3h-1.6zM111.8 19.2h1.6l-.8 3.3zM121.6 25.5l1.1 3.2-1.7 .1zM142.4 47.7l3.2 .9-3.3 .8zM148.9 55.9l3.3-.6-.1 1.6zM181.6 43.8l.9 3.2-1.6 .1zM21.3 70.5h1.7l-.9 3.3zM163.1 66.8l1.6-.3-.2 3.5zM181.4 63.5l1.7-.1-.7 3.4z"/>
<path d="M38.4 97.1l3.3-.9v1.7zM76.8 90.6l3.3-.9v1.7zM79 96.2l3.3 .9-3.3 .8zM84.5 89.7l3.3 .9-3.3 .8zM190 85.8l3.3 .8-3.3 .8zM201.3 86.6l3.3-.8v1.6zM256.5 96.8l.6 2.5h-1.2zM21.5 103l.8 3.3h-1.7zM102 110.7h1.7l-.8 3.3zM102.9 103l.8 3.3h-1.7zM109.9 118l.8 3.3h-1.6zM109.1 106.7h1.6l-.8 3.3z"/>
<path d="M140.1 116.8l.9 3.3h-1.7zM145.8 110.3l.8 3.3h-1.7zM139.3 133.5h1.7l-.9 3.3zM144.9 120h1.7l-.8 3.3zM20.6 151.9h1.7l-.8 3.3zM90 154.7l2.5 2.2-1.3 1zM255.9 154.3h1.2l-.6 2.5zM150.2 169.1l3.3-.8v1.6zM167.4 168.3l3.3 .8-3.3 .8zM217.5 167.9l3.3-.8v1.7zM242.2 167.1l3.3 .8-3.3 .9z"/>
</g>
<g font-size="5.5">
<text x="193.5" y="185.4">CFS</text>
<text x="242.6" y="185.4">A230177</text>
</g>
<g font-size="4.8">
<text x="111.7" y="25.1" transform="rotate(-90 111.7 25.1)">3</text>
<text x="124.4" y="36.8" transform="rotate(44 124.4 36.8)">92.0 °</text>
<text x="182.7" y="49.3" transform="rotate(88 182.7 49.3)">22.99</text>
<text x="21.3" y="54" transform="rotate(-90 21.3 54)">51.34</text>
<text x="155.1" y="54.6" transform="rotate(42 155.1 54.6)">8 .0 °</text>
<text x="80.3" y="89.7">11</text>
<text x="196.2" y="85.7">8</text>
<text x="57.8" y="96.2">44</text>
<text x="102" y="110.5" transform="rotate(-90 102 110.5)">11</text>
<text x="109.1" y="115.1" transform="rotate(-90 109.1 115.1)">8</text>
<text x="144.9" y="119.1" transform="rotate(-90 144.9 119.1)">13</text>
<text x="139.3" y="129.3" transform="rotate(-90 139.3 129.3)">20</text>
<text x="20.6" y="135" transform="rotate(-90 20.6 135)">52.20</text>
<text x="169.8" y="141" transform="rotate(-90 169.8 141)">UP 92° R 3</text>
<text x="216.5" y="145.3" transform="rotate(-90 216.5 145.3)">DOWN 88° R 3</text>
<text x="106.3" y="164.6">TRUE 3.00</text>
<text x="225.9" y="167">28.01</text>
<text x="154.6" y="168.2">20.50</text>
</g>
<g font-size="3.4">
<text x="56.1" y="14.4">60.00</text>
<text x="255.9" y="131" transform="rotate(-90 255.9 131)">60.00</text>
</g>
<g font-size="2.2">
<text x="4.9" y="184.7">MATERIAL:</text>
<text x="4.9" y="180.7">QTY:</text>
<text x="37.3" y="180.7">FINISH:</text>
<text x="41" y="184.7">POWDERCOATING: P.O. NO:</text>
<text x="88.7" y="184.2">ETA:</text>
<text x="110.2" y="180.6">PURCHASING:</text>
<text x="113.4" y="185">LASER CUT:P.O. NO:</text>
<text x="151.1" y="185">ETA:</text>
<text x="190" y="180.7">CLIENT:</text>
<text x="239.1" y="180.7">TITLE / DWG NO:</text>
<text x="8.3" y="188.1">STAINLESS STEEL</text>
<text x="8.3" y="191.8">MILD STEEL</text>
<text x="41.1" y="189.3">ELECTROPLATING: P.O. NO:</text>
<text x="88.7" y="189.4">ETA:</text>
<text x="113.4" y="189.4">EXTRUSION:P.O. NO:</text>
<text x="151.1" y="189.4">ETA:</text>
<text x="190" y="190.5">REF. NO:</text>
<text x="8.3" y="195">ALUMINUM</text>
<text x="41.1" y="193.7">GALVANISING:</text>
<text x="62.4" y="193.7">P.O. NO:</text>
<text x="88.7" y="193.8">ETA:</text>
<text x="113.4" y="193.8">SHEET:</text>
<text x="126.2" y="193.8">P.O. NO:</text>
<text x="151.1" y="193.8">ETA:</text>
<text x="239.1" y="195.4">DUE DATE:</text>
<text x="4.9" y="198">THICKNESS:</text>
<text x="41.1" y="198">OTHER:</text>
<text x="190" y="198.2">JOB NO:</text>
<text x="239.1" y="201.8">ISSUE DATE: 24-10-2024</text>
<text x="270" y="201.8">SHEET 1 OF 1</text>
</g>
<g font-size="1.9">
<text x="5.5" y="201.7">UNLESS OTHERWISE SPECIFIED: DIMENSIONS ARE IN mm</text>
<text x="68.1" y="201.8">DEBURR AND BREAK SHARP EDGES</text>
</g>
<text font-size="1.8" x="21" y="180.7">EACH / PAIR / SET</text>
</svg>
